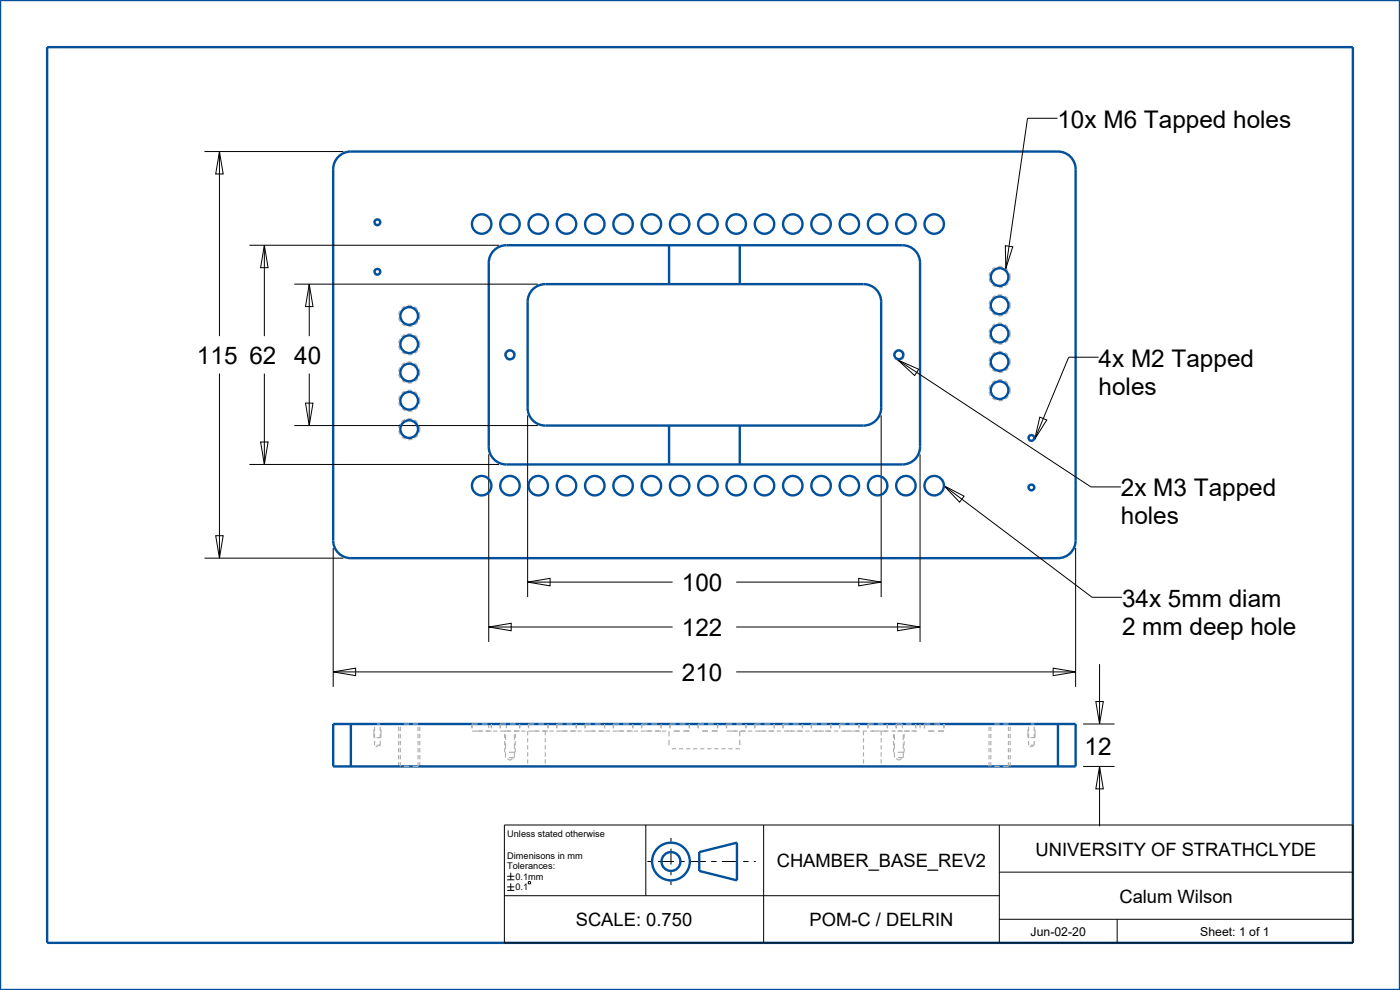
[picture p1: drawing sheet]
<svg xmlns="http://www.w3.org/2000/svg" width="297mm" height="210mm" viewBox="0 0 297 210" stroke-linecap="round" stroke-linejoin="round" font-family="sans-serif">
<g fill="none" stroke="#000" stroke-width=".21">
<path d="M43.4 32.1h29.4M46.6 32.1l.7 4.8h-1.5zM46.6 32.1v39.2M224.3 25.1h-6.3l-4.6 31.9M52.9 52h52.9M56.1 52l.8 4.8h-1.6zM56.1 52v19.3M213.3 52.1l1.5 .3-1.4 4.6zM46.6 79.2v39.2M56.1 79.2v19.3M62.4 60.3h51.7M65.6 60.3l.8 4.7h-1.6z"/>
<path d="M65.6 60.3v11M65.6 79.2v11.1M190.5 76.4l4.4 1.9-.9 1.4zM190.5 76.4l40.9 26.9h6.4M233.1 75.8h-6.4l-7.2 17.4M52.9 98.5h52.9M55.3 93.8h1.6l-.8 4.7zM62.4 90.3h51.7M64.8 85.5h1.6l-.8 4.8zM103.7 96.4v39.8M111.9 88.1v38.6M186.9 88.1v38.6"/>
<path d="M195.2 96.4v39.8M220.6 88.5l1.5 .6-2.6 4.1zM43.4 118.4h29.4M45.8 113.6h1.5l-.7 4.8zM70.7 116.2v29.5M200.2 103l4.3 2.3-.9 1.2zM200.2 103l31.5 23.7h6.3M228.2 116.2v29.5M103.7 133l4.7-.8v1.6zM103.7 133h39M111.9 123.5l4.8-.8v1.6zM111.9 123.5h30.8"/>
<path d="M156.2 133h39M156.2 123.5h30.7M182.2 122.7l4.7 .8-4.7 .8zM190.4 132.2l4.8 .8-4.8 .8zM70.7 142.5l4.7-.8v1.6zM70.7 142.5h72M156.2 142.5h72M223.4 141.7l4.8 .8-4.8 .8zM229.8 153.6h6.6M232.5 148.8h1.6l-.8 4.8zM233.3 140.9v12.7M107 175h180v25h-180z"/>
<path d="M137 175v15M162 175v25M212 175v25M229.8 162.6h6.6M233.3 162.6l.8 4.7h-1.6zM233.3 162.6v12.7M107 190h105M107.6 185.9h1.5M107.6 186.6h1.5M107.6 188.1h1.5M107.6 188.9h1.5M108.4 185.1v1.5"/>
<path d="M108.4 187.4v1.5M112.2 187l.4 .1-.2 .4-.3-.1zM212 195h75M212 185h75M237 195v5"/>
</g>
<g fill="none" stroke="#00509b" stroke-width=".51">
<path d="M0 0h297v210h-297zM10 10h277v190h-277zM71.8 33.2a3.7 3.7 0 0 1 2.6-1.1h150a3.8 3.8 0 0 1 3.8 3.8v78.7a3.8 3.8 0 0 1-3.8 3.8h-150a3.7 3.7 0 0 1-3.7-3.8v-78.7a3.7 3.7 0 0 1 1.1-2.7zM104.8 53.1a3.7 3.7 0 0 1 2.6-1.1h84a3.7 3.7 0 0 1 3.8 3.8v39a3.7 3.7 0 0 1-3.8 3.7h-84a3.8 3.8 0 0 1-3.7-3.7v-39a3.7 3.7 0 0 1 1.1-2.7zM141.9 52v8.3M156.9 52v8.3M113 61.4a3.7 3.7 0 0 1 2.7-1.1h67.5a3.8 3.8 0 0 1 3.7 3.7v22.5a3.8 3.8 0 0 1-3.7 3.8h-67.5a3.8 3.8 0 0 1-3.8-3.8v-22.5a3.7 3.7 0 0 1 1.1-2.6zM141.9 90.3v8.2M156.9 90.3v8.2M70.7 153.6h157.5v9h-157.5zM74.4 153.6v9M224.4 153.6v9"/>
<path d="M148.3 180.7l8-2v8l-8-2z"/>
<circle cx="102.2" cy="47.5" r="2.06"/>
<circle cx="108.2" cy="47.5" r="2.06"/>
<circle cx="114.2" cy="47.5" r="2.06"/>
<circle cx="120.2" cy="47.5" r="2.06"/>
<circle cx="126.2" cy="47.5" r="2.06"/>
<circle cx="132.2" cy="47.5" r="2.06"/>
<circle cx="138.2" cy="47.5" r="2.06"/>
<circle cx="144.2" cy="47.5" r="2.06"/>
<circle cx="150.2" cy="47.5" r="2.06"/>
<circle cx="156.2" cy="47.5" r="2.06"/>
<circle cx="162.2" cy="47.5" r="2.06"/>
<circle cx="168.2" cy="47.5" r="2.06"/>
<circle cx="174.2" cy="47.5" r="2.06"/>
<circle cx="180.2" cy="47.5" r="2.06"/>
<circle cx="186.2" cy="47.5" r="2.06"/>
<circle cx="192.2" cy="47.5" r="2.06"/>
<circle cx="198.2" cy="47.5" r="2.06"/>
<circle cx="142.3" cy="182.7" r="4"/>
<circle cx="142.3" cy="182.7" r="2"/>
</g>
<path d="M142.3 177.7v10M137.3 182.7h23" fill="none" stroke="#000" stroke-width=".21" stroke-dasharray="1.1 1.1 3.4 1.1" stroke-linecap="butt"/>
<g fill="none" stroke="#afafb4" stroke-width=".25">
<path d="M79.3 154.7v1.8M80.8 154.7v1.8h-.9M84.6 153.6h.1M84.6 154.2v.9M84.6 155.7v.9M84.6 157.2v.9M84.6 158.7v.9M89.1 153.6h.1M89.1 154.2v.9M89.1 155.7v.9M89.1 157.2v.9M89.1 158.7v.9"/>
<path d="M100.1 153.6v.9M100.1 155.1h.9M101.6 155.1h.9M103.1 155.1h.9M103.7 153.6v.9M104.2 153.6v.9M104.6 155.1h.9M106.1 155.1h.9M106.1 153.6v.9M107.1 155.1h.1M107.1 155.7v.9M107.1 157.2v.9"/>
<path d="M107.1 158.7v.9M107.4 153.6v.9M107.6 155.1h.9M109.1 155.1h.9M109.3 155.1h.1M109.3 155.7v.9M109.3 157.2v.9M109.3 158.7v.9h-1.3M110.2 153.6v.9M110.6 155.1h.9M111.9 155.1v.9M111.9 156.6v.9"/>
<path d="M111.9 158.1v.9M111.9 159.6v.9M112.1 155.1h.9M112.1 153.6v.9M113.6 155.1h.9M115.1 155.1h.9M115.7 155.1v.9M115.7 156.6v.9M115.7 158.1v.9M115.7 159.6v.9M116.2 153.6v.9M116.5 155.1h.9"/>
<path d="M118 155.1h.9M118.1 153.6v.9M119.5 155.1h.9M121 155.1h.9M122.2 153.6v.9M122.5 155.1h.9M124 155.1h.9M124.1 153.6v.9M125.5 155.1h.9M127 155.1h.9M128.2 153.6v.9M128.5 155.1h.9"/>
<path d="M130 155.1h.9M130.1 153.6v.9M131.5 155.1h.9M133 155.1h.9M134.2 153.6v.9M134.5 155.1h.9M136 155.1h.9M136.1 153.6v.9M137.5 155.1h.8M138.9 155.1h.9M140.2 153.6v.9M140.4 155.1h.9"/>
<path d="M141.9 155.1v1.1M141.9 157v1.1M142.1 153.6v.9M142.5 158.8h.9M142.9 155.1h1.3M144 158.8h.9M145 155.1h1.2M145.5 158.8h.9M146.2 153.6v.9M147 158.8h.9M148.1 153.6v.9M148.5 158.8h.9"/>
<path d="M148.9 155.1h1.3M150 158.8h.9M151 155.1h1.2M151.5 158.8h.9M152.2 153.6v.9M153 158.8h.9M154.1 153.6v.9M154.1 155.1h.9M154.5 158.8h.9M155.6 155.1h1M156 158.8h.9M156.9 155.1v1.1"/>
<path d="M156.9 157v1.1M157.2 155.1h.9M158.2 153.6v.9M158.7 155.1h.9M160.1 153.6v.9M160.2 155.1h.9M161.7 155.1h.9M163.2 155.1h1M164.2 153.6v.9M164.8 155.1h.9M166.1 153.6v.9M166.3 155.1h.9"/>
<path d="M167.8 155.1h.9M169.3 155.1h.9M170.2 153.6v.9M170.9 155.1h.9M172.1 153.6v.9M172.4 155.1h.9M173.9 155.1h.9M175.4 155.1h.9M176.2 153.6v.9M176.9 155.1h.9M178.1 153.6v.9M178.5 155.1h.9"/>
<path d="M180 155.1h.9M181.5 155.1h.9M182.2 153.6v.9M183 155.1h.9M183.2 155.1v.9M183.2 156.6v.9M183.2 158.1v.9M183.2 159.6v.9M184.1 153.6v.9M184.5 155.1h1M186.1 155.1h.9l-.1 .9M186.9 156.6v.9"/>
<path d="M186.9 158.1v.9M186.9 159.6v.9M187.6 155.1h.9M188.2 153.6v.9M189.1 155.1h.9M189.6 155.1h.1M189.6 155.7v.9M189.6 157.2v.9M189.6 158.7v.9M190.1 153.6v.9M190.6 155.1h.9M191.4 153.6v.9"/>
<path d="M191.8 155.1h.1M191.8 158.7v.9h-1.3M191.8 155.7v.9M191.8 157.2v.9M192.1 155.1h1M193.7 155.1h.9M194.2 153.6v.9M195.2 155.1h.1M195.2 153.6v.9M196.1 153.6v.9M196.9 155.1h1.3M199 155.1h1.2"/>
<path d="M200.2 153.6v.9M209.8 153.6h.1M209.8 154.2v.9M209.8 155.7v.9M209.8 157.2v.9M209.8 158.7v.9M214.3 153.6h.1M214.3 154.2v.9M214.3 155.7v.9M214.3 157.2v.9M214.3 158.7v.9M218.1 154.7v1.8"/>
<path d="M219.6 154.7v1.8h-.9M84.6 160.2v.9M84.6 161.7v.9M89.1 160.2v.9M89.1 161.7v.9M111.9 161.1v.9M115.7 161.1v.9M183.2 161.1v.9M186.9 161.1v.9M209.8 160.2v.9M209.8 161.7v.9M214.3 160.2v.9"/>
<path d="M214.3 161.7v.9"/>
</g>
<g fill="none" stroke="#afafb4" stroke-width=".25" stroke-dasharray=".9 .6" stroke-linecap="butt">
<path d="M80.8 57.6a.75 .75 0 0 0-1-.6 .75 .75 0 0 0-.3 1.2 .75 .75 0 0 0 1.2-.3l.1-.3M80.8 47.1a.75 .75 0 0 0-1-.6 .75 .75 0 0 0-.3 1.2 .75 .75 0 0 0 1.2-.3l.1-.3M214.3 58.8a2.25 2.25 0 0 0-3.2-2.1 2.25 2.25 0 0 0-.5 3.8 2.25 2.25 0 0 0 3.6-1.1l.1-.6M89.1 79a2.25 2.25 0 0 0-3.2-2 2.25 2.25 0 0 0-.5 3.7 2.25 2.25 0 0 0 3.6-1.1l.1-.6M89.1 73a2.25 2.25 0 0 0-3.2-2 2.25 2.25 0 0 0-.5 3.7 2.25 2.25 0 0 0 3.6-1.1l.1-.6M89.1 67a2.25 2.25 0 0 0-3.2-2 2.25 2.25 0 0 0-.5 3.7 2.25 2.25 0 0 0 3.6-1.1l.1-.6M109.3 75.3a1.13 1.13 0 0 0-1.6-1.1 1.13 1.13 0 0 0-.3 1.9 1.13 1.13 0 0 0 1.9-.5v-.3M191.8 75.3a1.13 1.13 0 0 0-1.6-1.1 1.13 1.13 0 0 0-.3 1.9 1.13 1.13 0 0 0 1.9-.5v-.3M214.3 76.8a2.25 2.25 0 0 0-3.2-2.1 2.25 2.25 0 0 0-.5 3.8 2.25 2.25 0 0 0 3.6-1.1l.1-.6M214.3 70.8a2.25 2.25 0 0 0-3.2-2.1 2.25 2.25 0 0 0-.5 3.8 2.25 2.25 0 0 0 3.6-1.1l.1-.6M214.3 64.8a2.25 2.25 0 0 0-3.2-2.1 2.25 2.25 0 0 0-.5 3.8 2.25 2.25 0 0 0 3.6-1.1l.1-.6M89.1 85a2.25 2.25 0 0 0-3.2-2 2.25 2.25 0 0 0-.5 3.7 2.25 2.25 0 0 0 3.6-1.1l.1-.6"/>
<path d="M89.1 91a2.25 2.25 0 0 0-3.2-2 2.25 2.25 0 0 0-.5 3.7 2.25 2.25 0 0 0 3.6-1.1l.1-.6M214.3 82.8a2.25 2.25 0 0 0-3.2-2.1 2.25 2.25 0 0 0-.5 3.8 2.25 2.25 0 0 0 3.6-1.1l.1-.6M219.6 92.9a.75 .75 0 0 0-1.1-.7 .75 .75 0 0 0-.2 1.2 .75 .75 0 0 0 1.2-.2l.1-.3M219.6 103.4a.75 .75 0 0 0-1.1-.7 .75 .75 0 0 0-.2 1.2 .75 .75 0 0 0 1.2-.2l.1-.3"/>
</g>
<!-- layer: 02___PRT_ALL_AXES -->
<g fill="none" stroke="#afafb4" stroke-width=".25">
<path d="M79.5 153.6h.1M79.5 154.2v.9M79.5 155.7v.9M79.5 157.2v.9M79.7 158.2l.4 .2M79.9 158.1h.8M79.9 153.6h.8M80.7 153.6h.1M80.7 154.2v.9M80.7 155.7v.9M80.7 157.2v.9M80.7 158.1l-.4 .2"/>
<path d="M84.9 153.6h.1M84.9 154.2v.9M84.9 155.7v.9M84.9 157.2v.9M84.9 158.7v.9M85.7 153.6h1.1M87.6 153.6h1.1M88.7 153.6h.1M88.7 154.2v.9M88.7 155.7v.9M88.7 157.2v.9M88.7 158.7v.9"/>
<path d="M100.9 155.1h1.3M101.4 153.6h-1.3v.9M102.2 153.6h1.2M103 155.1h1.2M104.2 153.6v.9M106.9 155.1h1.3M107.2 155.8v1.2M107.2 157.7v1.1M107.2 159.6v1.1M107.4 153.6h-1.3v.9M108.2 153.6h1.2M109 155.1h1.2"/>
<path d="M109.1 155.8v1.2M109.1 157.7v1.1M109.1 159.6v1.1h-1.1M110.2 153.6v.9M112.9 155.1h1.3M113.4 153.6h-1.3v.9M114.2 153.6h1.2M115 155.1h1.2M116.2 153.6v.9M118.9 155.1h1.3M119.4 153.6h-1.3v.9M120.2 153.6h1.2"/>
<path d="M121 155.1h1.2M122.2 153.6v.9M124.9 155.1h1.3M125.4 153.6h-1.3v.9M126.2 153.6h1.2M127 155.1h1.2M128.2 153.6v.9M130.9 155.1h1.3M131.4 153.6h-1.3v.9M132.2 153.6h1.2M133 155.1h1.2M134.2 153.6v.9"/>
<path d="M136.9 155.1h1.3M137.4 153.6h-1.3v.9M138.2 153.6h1.2M139 155.1h1.2M140.2 153.6v.9M142.9 155.1h1.3M143.4 153.6h-1.3v.9M144.2 153.6h1.2M145 155.1h1.2M146.2 153.6v.9M148.9 155.1h1.3M149.4 153.6h-1.3v.9"/>
<path d="M150.2 153.6h1.2M151 155.1h1.2M152.2 153.6v.9M154.9 155.1h1.3M155.4 153.6h-1.3v.9M156.2 153.6h1.2M157 155.1h1.2M158.2 153.6v.9M160.9 155.1h1.3M161.4 153.6h-1.3v.9M162.2 153.6h1.2M163 155.1h1.2"/>
<path d="M164.2 153.6v.9M166.9 155.1h1.3M167.4 153.6h-1.3v.9M168.2 153.6h1.2M169 155.1h1.2M170.2 153.6v.9M172.9 155.1h1.3M173.4 153.6h-1.3v.9M174.2 153.6h1.2M175 155.1h1.2M176.2 153.6v.9M178.9 155.1h1.3"/>
<path d="M179.4 153.6h-1.3v.9M180.2 153.6h1.2M181 155.1h1.2M182.2 153.6v.9M184.9 155.1h1.3M185.4 153.6h-1.3v.9M186.2 153.6h1.2M187 155.1h1.2M188.2 153.6v.9M189.7 155.8v1.2M189.7 157.7v1.1M189.7 159.6v1.1"/>
<path d="M190.3 155.1h.9M191.4 153.6h-1.3v.9M191.6 159.6v1.1h-1.1M191.6 155.8v1.2M191.6 157.7v1.1M191.8 155.1h.9M192.2 153.6h1.2M193.3 155.1h.9M194.2 153.6v.9M196.9 155.1h1.3M197.4 153.6h-1.3v.9M198.2 153.6h1.2"/>
<path d="M199 155.1h1.2M200.2 153.6v.9M210.2 153.6h.1M210.2 154.2v.9M210.2 155.7v.9M210.2 157.2v.9M210.2 158.7v.9M210.9 153.6h1.2M212.8 153.6h1.1M213.9 153.6h.1M213.9 154.2v.9M213.9 155.7v.9"/>
<path d="M213.9 157.2v.9M213.9 158.7v.9M218.2 153.6h.1M218.2 154.2v.9M218.2 155.7v.9M218.2 157.2v.9M218.4 158.2l.4 .2 .4-.2M218.7 153.6h.7M219.4 157.2v.9h-.7M219.4 153.6h.1M219.4 154.2v.9M219.4 155.7v.9"/>
<path d="M84.9 160.2v.9M84.9 161.7v.9M85.7 162.6h1.1M88.7 160.2v.9M88.7 161.7v.9h-1.1M107.6 160.9l.6 .4 .5-.4M190.1 160.9l.6 .4 .5-.4M210.2 160.2v.9M210.2 161.7v.9M210.9 162.6h1.2M213.9 161.7v.9h-1.1M213.9 160.2v.9"/>
</g>
<g fill="none" stroke="#00509b" stroke-width=".51">
<circle cx="80.1" cy="47.1" r=".6"/>
<circle cx="80.1" cy="57.6" r=".6"/>
<circle cx="212.1" cy="58.8" r="1.88"/>
<circle cx="86.8" cy="67" r="1.88"/>
<circle cx="86.8" cy="73" r="1.88"/>
<circle cx="86.8" cy="79" r="1.88"/>
<circle cx="108.2" cy="75.3" r=".94"/>
<circle cx="190.7" cy="75.3" r=".94"/>
<circle cx="212.1" cy="64.8" r="1.88"/>
<circle cx="212.1" cy="76.8" r="1.88"/>
<circle cx="212.1" cy="70.8" r="1.88"/>
<circle cx="86.8" cy="91" r="1.88"/>
<circle cx="86.8" cy="85" r="1.88"/>
<circle cx="212.1" cy="82.8" r="1.88"/>
<circle cx="218.8" cy="92.9" r=".6"/>
<circle cx="102.2" cy="103" r="2.06"/>
<circle cx="108.2" cy="103" r="2.06"/>
<circle cx="114.2" cy="103" r="2.06"/>
<circle cx="120.2" cy="103" r="2.06"/>
<circle cx="126.2" cy="103" r="2.06"/>
<circle cx="132.2" cy="103" r="2.06"/>
<circle cx="138.2" cy="103" r="2.06"/>
<circle cx="144.2" cy="103" r="2.06"/>
<circle cx="150.2" cy="103" r="2.06"/>
<circle cx="156.2" cy="103" r="2.06"/>
<circle cx="162.2" cy="103" r="2.06"/>
<circle cx="168.2" cy="103" r="2.06"/>
<circle cx="174.2" cy="103" r="2.06"/>
<circle cx="180.2" cy="103" r="2.06"/>
<circle cx="186.2" cy="103" r="2.06"/>
<circle cx="192.2" cy="103" r="2.06"/>
<circle cx="198.2" cy="103" r="2.06"/>
<circle cx="218.8" cy="103.4" r=".6"/>
</g>
<g font-size="5.2">
<text x="224.3" y="27.1">10x M6 Tapped holes</text>
<text x="41.8" y="77.3">115</text>
<text x="52.9" y="77.3">62</text>
<text x="62.4" y="77.3">40</text>
<text x="233.1" y="77.8">4x M2 Tapped</text>
<text x="233.1" y="83.7">holes</text>
<text x="237.8" y="105.3">2x M3 Tapped</text>
<text x="237.8" y="111.2">holes</text>
<text x="144.7" y="125.5">100</text>
<text x="238" y="128.7">34x 5mm diam</text>
<text x="144.7" y="135">122</text>
<text x="238" y="134.6">2 mm deep hole</text>
<text x="144.7" y="144.5">210</text>
<text x="230.1" y="160.1">12</text>
</g>
<g font-size="3.9">
<text x="164.8" y="184">CHAMBER_BASE_REV2</text>
<text x="219.7" y="181.5">UNIVERSITY OF STRATHCLYDE</text>
<text x="237.5" y="191.5">Calum Wilson</text>
<text x="122.1" y="196.5">SCALE: 0.750</text>
<text x="171.7" y="196.5">POM-C / DELRIN</text>
</g>
<g font-size="2.6">
<text x="218.6" y="198.5">Jun-02-20</text>
<text x="254.6" y="198.5">Sheet: 1 of 1</text>
</g>
<g font-size="2">
<text x="107.6" y="177.6">Unless stated otherwise</text>
<text x="107.6" y="182.1">Dimenisons in mm</text>
<text x="107.6" y="184.4">Tolerances:</text>
<text x="109.4" y="186.6">0.1mm</text>
<text x="109.4" y="188.9">0.1</text>
</g>
</svg>
